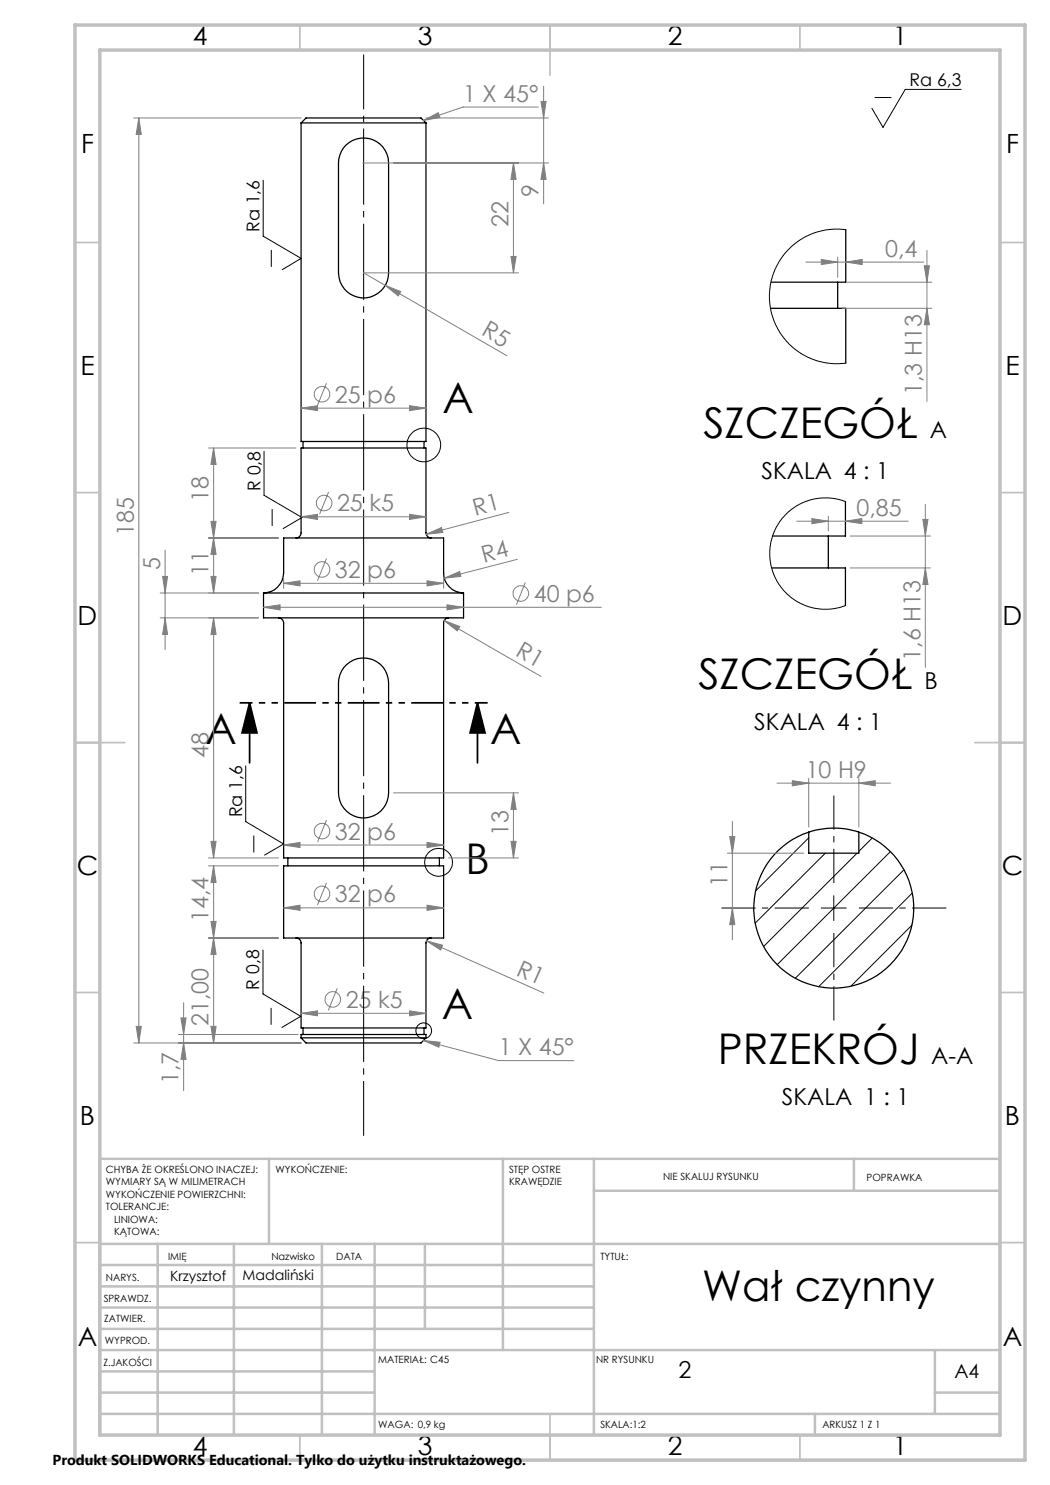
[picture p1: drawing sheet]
<svg xmlns="http://www.w3.org/2000/svg" width="210mm" height="297mm" viewBox="0 0 210 297" stroke-linecap="round" stroke-linejoin="round" font-family="sans-serif">
<g fill="none" stroke="#000" stroke-width=".25">
<path d="M60.2 24.6v63.7h25v-63.7M60.2 24.6h25M60.2 24.6l1-1h23l1 1M69.2 29a5 5 0 0 1 5.5-1 5 5 0 0 1 3 4.6v22a5 5 0 0 1-5 5 5 5 0 0 1-5-5v-22a5.3 5.3 0 0 1 1.5-3.6zM167.5 56.4v5.3M169.2 45.9v10.5h-15M154.1 61.7h15.1v10.9M60.6 88.3v1.3M84.8 88.3v1.3M52.7 118.6a4.1 4.1 0 0 0 4-4v-7h32v7a4 4 0 0 0 4 4M52.7 118.6h40M52.7 118.6v5h40v-5"/>
<path d="M59.2 107.6a1.09 1.09 0 0 0 1-1v-17h25v17a1.09 1.09 0 0 0 1 1M154.3 113.6h14.8v7.5M165.7 107.2v6.4M169.1 100.3v6.9h-14.6M55.7 123.6a1.09 1.09 0 0 1 1 1v47h32v-47a1.02 1.02 0 0 1 1-1M69.3 133a5 5 0 0 1 5.4-1 5 5 0 0 1 3 4.6v22a5 5 0 0 1-5 5 5 5 0 0 1-5-5v-22a5 5 0 0 1 1.6-3.6zM56.7 173.2h32v14.4h-32zM57.6 171.6v1.6M87.9 171.6v1.6M161.7 166.4a16 16 0 0 0-7.9 24.7 16 16 0 0 0 25.9 0 16 16 0 0 0-7.9-24.7M161.7 166.4a15.8 15.8 0 0 1 10.1 0M161.7 166.4v4.2h10.1v-4.2"/>
<path d="M59.2 187.6a1.02 1.02 0 0 1 1 1v17h25v-17a1.02 1.02 0 0 1 1-1M60.2 207.6h25M60.2 207.6v-.7h25v.7M60.2 207.6l1 1h23l1-1M60.6 205.6v1.3M84.8 205.6v1.3"/>
</g>
<g fill="none" stroke="#000" stroke-width=".2">
<path d="M175 19.5h3.2M192.2 17.9h-11.2l-4.4 7.6-2.2-3.8M52.6 36.1v11.1l7.6 4.5-3.8 2.2M54.3 50.1v3.2M169.2 45.9h-3l-3 .6-1.9 .7-2.2 1.4-2.2 2.2-1.6 2.5-1 2.6-.4 2.9 .1 2.5 .8 2.9 1.4 2.7 1.8 2.1 2.1 1.7 1.6 .8 1.6 .6 2.9 .6 3-.1M52.8 90.3v8.8l7.6 4.4-3.8 2.2M54.4 101.9v3.2M169.1 100.3l-2.3-.6-2.8-.1-2.4 .5-2.6 1.3-2 1.6-1.7 2.4-.8 1.9-.5 2.8 .2 2.9 .7 2.4 1.3 2.1 2.1 2.1 1.4 .9 1.4 .6 2.3 .6 2.9 .1 1.4-.2 1.4-.5M49.1 153.2v11.1l7.6 4.5-3.8 2.2M50.8 167.2v3.2M161.7 167.6l-10.6 10.6M165.1 170.6l-14.1 14"/>
<path d="M166.8 179.1v5M171.4 170.6l-18.7 18.7M174.4 167.6l-2.6 2.7M178.1 170.3l-22.7 22.6M180.8 174l-21.7 21.6M182.5 178.6l-18.8 18.7M52.6 190v8.8l7.5 4.5-3.7 2.2M164.3 181.6h5M182.4 185l-12.2 12.2M54.2 201.6v3.3"/>
<circle cx="84.8" cy="89" r="3.4"/>
<circle cx="87.7" cy="172.5" r="2.78"/>
<circle cx="84.7" cy="206.1" r="1.57"/>
</g>
<g fill="none" stroke="#808080" stroke-width=".2">
<path d="M108.7 17.2v23.6M26.7 23.6h33.5M27.8 23.6l.5 3.3h-1.1zM27.8 23.6v185M72.5 32.6h37.2M84.7 24.1l3-1.6 .3 1zM85.2 23.6h24.5M102.7 32.6l.5 3.3h-1zM102.7 32.6v22M107.7 21.4h-15.1l-7.9 2.7M108.2 20.3h1l-.5 3.3zM108.7 32.6l.5 3.3h-1z"/>
<path d="M72.7 54.6h31M72.7 54.6l28.7 16.6M77 57.1l3.2 1.2-.5 .9zM102.2 51.3h1l-.5 3.3zM161.2 52.4h23.5M164.3 51.9l3.2 .5-3.2 .5zM167.5 51.4v4.1M169.2 52.4l3.2-.5v1zM169.5 56.4h16.9M184.9 53.2h1l-.5 3.2zM185.4 50.1v30.2M65.3 76.6l-1.8 4.5"/>
<path d="M168.5 61.7h17.9M185.4 61.7l.5 3.2h-1zM41.7 89.6h17.5M42.7 89.6l.5 3.3h-1zM42.7 89.6v29M60.2 81.6l3.3-.5v1zM60.2 81.6h25M65.7 98.4l-1.8 4.4M81.9 81.1l3.3 .5-3.3 .5zM32 118.6h19.7M32.5 115.3h1l-.5 3.3zM33 110v19.9"/>
<path d="M41.7 107.6h14M42.2 115.3h1l-.5 3.3zM42.2 104.3h1l-.5 3.3zM42.7 107.6l.5 3.3h-1zM56.7 116.7l3.3-.5v1zM56.7 115.6v2.1M56.7 116.7h32M60.2 103.4l3.3-.5v1zM60.2 103.4h25M65.3 111.7l-1.8 4.4M81.9 102.9l3.3 .5-3.3 .5zM85.2 106.9l3.1-1.4 .3 1z"/>
<path d="M85.4 116.2l3.3 .5-3.3 .5zM88.7 115.6v2.1M88.9 115.6l3-1.3 .3 1zM101.8 102.5l-16.6 4.4M103.5 111.9l-14.6 3.7M105.1 116.5l-1.8 4.4M159.3 104.2h22.3M162.4 103.7l3.3 .5-3.3 .5zM165.7 103.2v3M169.1 104.2l3.3-.5v1zM170.1 113.6h16M170.1 107.2h16"/>
<path d="M184.6 103.9h1l-.5 3.3zM185.1 113.6l.5 3.3h-1zM185.1 100.9v32.6M32 123.6h19.7M33 123.6l.5 3.3h-1zM42.7 123.6l.5 3.3h-1zM42.7 123.6v48M52.7 121.5l3.3-.5v1zM52.7 121.5h67.6M88.8 124.1l3.2 1.2-.6 .9zM88.8 124.1l19.4 11.2M89.4 121l3.3 .5-3.3 .5z"/>
<path d="M78.7 158.6h25M102.7 158.6l.5 3.3h-1zM102.7 158.6v13M155.4 156.6h22.7M158.5 156.1l3.2 .5-3.2 .6zM161.7 155.6v9.8M171.8 156.6l3.2-.5v1.1zM171.8 155.6v9.8M41.7 171.6h14M41.7 173.2h14M42.2 168.3h1l-.5 3.3zM42.7 173.2l.5 3.3h-1z"/>
<path d="M42.7 173.2v35.4M56.7 169l3.3-.5v1zM56.7 169h32M65.3 164l-1.8 4.4M65.3 176.6l-1.8 4.4M85.4 168.5l3.3 .5-3.3 .5zM89.7 171.6h14M102.2 168.3h1l-.5 3.3zM145.5 170.6h15.3M145.9 167.3h1.1l-.5 3.3zM146.5 164.3v23.7M41.7 187.6h14"/>
<path d="M42.2 184.3h1l-.5 3.3zM42.7 187.6l.5 3.3h-1zM56.7 181.6l3.3-.6v1.1zM56.7 181.6h32M67.5 197.7l-1.8 4.4M85.3 188.2l3.2 .9-.4 .9zM85.3 188.2l23.5 10.4M85.4 181l3.3 .6-3.3 .5zM146.5 181.6l.5 3.3h-1.1zM26.7 208.6h33.5M27.2 205.3h1.1l-.5 3.3zM35.7 206.9h23.9"/>
<path d="M36.2 203.6h1l-.5 3.3zM36.7 208.6l.5 3.3h-1zM36.7 200.6v17.5M42.2 205.3h1l-.5 3.3zM60.2 202.7l3.3-.5v1zM60.2 202.7h25M81.9 202.2l3.3 .5-3.3 .5zM84.7 208.1l3.3 .4-.2 .9zM84.7 208.1l15 4h15.1"/>
<circle cx="64.4" cy="78.8" r="1.56"/>
<circle cx="64.4" cy="113.9" r="1.56"/>
<circle cx="64.8" cy="100.6" r="1.55"/>
<circle cx="104.2" cy="118.7" r="1.55"/>
<circle cx="64.4" cy="166.2" r="1.55"/>
<circle cx="64.4" cy="178.8" r="1.55"/>
<circle cx="66.6" cy="199.9" r="1.56"/>
</g>
<path d="M49.9 140.6l1.5 6h-3zM49.9 140.6v12M95.5 140.6l1.5 6h-3zM95.5 140.6v12" fill="none" stroke="#000" stroke-width=".35"/>
<path d="M166.8 176.6v-17.5M161.8 181.6h-17.5M166.8 186.6v17.5M171.8 181.6h17.5" fill="none" stroke="#000" stroke-width=".2" stroke-dasharray="15.2 1.3 1.3 1.3" stroke-dashoffset="8.4" stroke-linecap="butt"/>
<path d="M72.7 227.2v-216.3" fill="none" stroke="#000" stroke-width=".2" stroke-dasharray="15.2 1.3 1.3 1.3" stroke-dashoffset="4.3" stroke-linecap="butt"/>
<path d="M97.5 140.6h-49.6" fill="none" stroke="#000" stroke-width=".35" stroke-dasharray="6.3 1.3 1.3 1.3 1.3 1.3" stroke-dashoffset="3.8" stroke-linecap="butt"/>
<g fill="none" stroke="#c0c0c0" stroke-width=".35">
<path d="M60 5v5M110 5v10M160 5v5M15 48.5h5M200 48.5h5M15 98.5h5M200 98.5h5M15 148.5h10M195 148.5h10M15 198.5h5M200 198.5h5M15 248.5h5"/>
<path d="M200 248.5h5M60 287v5M110 282.8v9.2M160 287v5"/>
</g>
<g fill="none" stroke="#c0c0c0" stroke-width=".5">
<path d="M53.8 231.8v17M100.6 231.8v38.2M118.8 231.8v55.2M118.8 238.2h81.2M170.8 231.8v6.4M200 231.8h-180v55.2M20 248.8h180M20 257.3h98.8M20 253h98.8M31.5 248.8v38.2M46.8 248.8v38.2M64.4 248.8v38.2"/>
<path d="M74.9 248.8v38.2M85 248.8v17M20 265.8h98.8M20 261.5h98.8M20 278.5h54.6M20 274.3h54.6M20 270h180M187 278.5h13M187 270v12.8M20 282.8h180M163 282.8v4.2"/>
</g>
<path d="M15 5h190v287h-190zM20 10h180v277h-180z" fill="none" stroke="#c0c0c0" stroke-width=".7"/>
<path d="M95.5 140.6l1.5 6h-3zM49.9 140.6l1.5 6h-3z" fill="#000"/>
<g fill="#808080">
<path d="M85.2 106.9l3.1-1.4 .3 1z"/>
<path d="M88.9 115.6l3-1.3 .3 1z"/>
<path d="M77 57.1l3.2 1.2-.5 .9z"/>
<path d="M88.8 124.1l3.2 1.2-.6 .9z"/>
<path d="M85.3 188.2l3.2 .9-.4 .9z"/>
<path d="M84.7 24.1l3-1.6 .3 1zM84.7 208.1l3.3 .4-.2 .9zM56.7 169l3.3-.5v1zM85.4 168.5l3.3 .5-3.3 .5zM60.2 202.7l3.3-.5v1zM81.9 202.2l3.3 .5-3.3 .5zM52.7 121.5l3.3-.5v1zM89.4 121l3.3 .5-3.3 .5zM60.2 81.6l3.3-.5v1zM81.9 81.1l3.3 .5-3.3 .5zM60.2 103.4l3.3-.5v1zM81.9 102.9l3.3 .5-3.3 .5zM56.7 116.7l3.3-.5v1zM85.4 116.2l3.3 .5-3.3 .5zM56.7 181.6l3.3-.6v1.1zM85.4 181l3.3 .6-3.3 .5zM158.5 156.1l3.2 .5-3.2 .6zM171.8 156.6l3.2-.5v1.1zM162.4 103.7l3.3 .5-3.3 .5zM169.1 104.2l3.3-.5v1z"/>
<path d="M27.2 205.3h1.1l-.5 3.3zM27.8 23.6l.5 3.3h-1.1zM36.7 208.6l.5 3.3h-1zM36.2 203.6h1l-.5 3.3zM42.2 168.3h1l-.5 3.3zM42.7 123.6l.5 3.3h-1zM42.2 115.3h1l-.5 3.3zM42.7 107.6l.5 3.3h-1zM42.2 104.3h1l-.5 3.3zM42.7 89.6l.5 3.3h-1zM185.4 61.7l.5 3.2h-1zM184.9 53.2h1l-.5 3.2zM185.1 113.6l.5 3.3h-1zM184.6 103.9h1l-.5 3.3z"/>
<path d="M42.7 173.2l.5 3.3h-1zM42.2 184.3h1l-.5 3.3zM32.5 115.3h1l-.5 3.3zM33 123.6l.5 3.3h-1zM102.7 32.6l.5 3.3h-1zM102.2 51.3h1l-.5 3.3zM108.2 20.3h1l-.5 3.3zM108.7 32.6l.5 3.3h-1zM102.7 158.6l.5 3.3h-1zM102.2 168.3h1l-.5 3.3zM42.7 187.6l.5 3.3h-1zM42.2 205.3h1l-.5 3.3zM145.9 167.3h1.1l-.5 3.3zM146.5 181.6l.5 3.3h-1.1z"/>
<path d="M164.3 51.9l3.2 .5-3.2 .5zM169.2 52.4l3.2-.5v1z"/>
</g>
<g font-size="8.5">
<text x="88.5" y="82.7">A</text>
<text x="140.7" y="87.7">SZCZEGÓŁ</text>
<text x="139.7" y="137.8">SZCZEGÓŁ</text>
<text x="41.1" y="148.9">A</text>
<text x="98" y="148.9">A</text>
<text x="93.1" y="174.8">B</text>
<text x="88.4" y="203.9">A</text>
<text x="143.5" y="212.8">PRZEKRÓJ</text>
<text x="140.4" y="260.3">Wał czynny</text>
</g>
<g font-size="5.3">
<text x="38.5" y="8.9">4</text>
<text x="83.5" y="8.9">3</text>
<text x="133.5" y="8.9">2</text>
<text x="178.5" y="8.9">1</text>
<text x="16.2" y="30.7">F</text>
<text x="201.2" y="30.7">F</text>
<text x="16.1" y="74.9">E</text>
<text x="201.1" y="74.9">E</text>
<text x="15.5" y="124.9">D</text>
<text x="200.5" y="124.9">D</text>
<text x="15.4" y="174.9">C</text>
<text x="200.4" y="174.9">C</text>
<text x="16" y="224.9">B</text>
<text x="201" y="224.9">B</text>
<text x="15.5" y="269.2">A</text>
<text x="200.5" y="269.2">A</text>
<text x="38.5" y="290.9">4</text>
<text x="83.5" y="290.9">3</text>
<text x="133.5" y="290.9">2</text>
<text x="178.5" y="290.9">1</text>
</g>
<g font-size="4.7" fill="#808080">
<text x="92.6" y="20.4">1 X 45°</text>
<text x="107.7" y="39.5" transform="rotate(-90 107.7 39.5)">9</text>
<text x="101.7" y="45.4" transform="rotate(-90 101.7 45.4)">22</text>
<text x="177" y="51.4">0,4</text>
<text x="96.1" y="66.9" transform="rotate(30 96.1 66.9)">R5</text>
<text x="67" y="80.5">25 p6</text>
<text x="184.4" y="79" transform="rotate(-90 184.4 79)">1,3 H13</text>
<text x="41.7" y="100.3" transform="rotate(-90 41.7 100.3)">18</text>
<text x="26.8" y="107.2" transform="rotate(-90 26.8 107.2)">185</text>
<text x="67.4" y="102.3">25 k5</text>
<text x="95.1" y="103.2" transform="rotate(-15 95.1 103.2)">R1</text>
<text x="171.3" y="103.2">0,85</text>
<text x="32" y="113.9" transform="rotate(-90 32 113.9)">5</text>
<text x="96.8" y="112.6" transform="rotate(-15 96.8 112.6)">R4</text>
<text x="41.7" y="115.2" transform="rotate(-90 41.7 115.2)">11</text>
<text x="67" y="115.6">32</text>
<text x="73.5" y="115.6">p6</text>
<text x="106.7" y="120.4">40 p6</text>
<text x="102.9" y="131" transform="rotate(30 102.9 131)">R1</text>
<text x="184.1" y="132.2" transform="rotate(-90 184.1 132.2)">1,6 H13</text>
<text x="41.7" y="151.7" transform="rotate(-90 41.7 151.7)">48</text>
<text x="161.1" y="155.6">10 H9</text>
<text x="67" y="167.9">32</text>
<text x="73.5" y="168">p6</text>
<text x="101.7" y="167.2" transform="rotate(-90 101.7 167.2)">13</text>
<text x="145.5" y="177.4" transform="rotate(-90 145.5 177.4)">11</text>
<text x="41.7" y="184.5" transform="rotate(-90 41.7 184.5)">14,4</text>
<text x="67" y="180.5">32 p6</text>
<text x="103" y="194.9" transform="rotate(24 103 194.9)">R1</text>
<text x="69.1" y="201.6">25 k5</text>
<text x="41.7" y="205.3" transform="rotate(-90 41.7 205.3)">21,00</text>
<text x="99.7" y="211.1">1 X 45°</text>
<text x="35.7" y="216.8" transform="rotate(-90 35.7 216.8)">1,7</text>
</g>
<g font-size="4.7">
<text x="185.9" y="87.7">A</text>
<text x="152.3" y="95.9">SKALA 4 : 1</text>
<text x="184.9" y="137.8">B</text>
<text x="150.9" y="146">SKALA 4 : 1</text>
<text x="186.2" y="212.8">A-A</text>
<text x="156.3" y="221">SKALA 1 : 1</text>
<text x="135.7" y="275.5">2</text>
</g>
<text font-size="3.9" x="190.9" y="275.5">A4</text>
<g font-size="3.5">
<text x="181.9" y="17.1">Ra 6,3</text>
<text x="51.9" y="46.4" transform="rotate(-90 51.9 46.4)">Ra 1,6</text>
<text x="52.1" y="98.2" transform="rotate(-90 52.1 98.2)">R 0,8</text>
<text x="48.4" y="163.5" transform="rotate(-90 48.4 163.5)">Ra 1,6</text>
<text x="51.9" y="197.9" transform="rotate(-90 51.9 197.9)">R 0,8</text>
</g>
<text font-size="2.9" x="10.5" y="292.9">Produkt SOLIDWORKS Educational. Tylko do użytku instruktażowego.</text>
<g font-size="2.8">
<text x="34" y="256.1">Krzysztof</text>
<text x="48.5" y="256">Madaliński</text>
</g>
<g font-size="2">
<text x="21.2" y="234.6">CHYBA ŻE OKREŚLONO INACZEJ:</text>
<text x="21.2" y="237.1">WYMIARY SĄ W MILIMETRACH</text>
<text x="21.2" y="239.6">WYKOŃCZENIE POWIERZCHNI:</text>
<text x="55.1" y="234.6">WYKOŃCZENIE:</text>
<text x="101.8" y="234.6">STĘP OSTRE</text>
<text x="101.8" y="237.1">KRAWĘDZIE</text>
<text x="132.6" y="236">NIE SKALUJ RYSUNKU</text>
<text x="173.3" y="236.2">POPRAWKA</text>
<text x="21.2" y="242.1">TOLERANCJE:</text>
<text x="22.8" y="244.6">LINIOWA:</text>
<text x="22.8" y="247.1">KĄTOWA:</text>
<text x="33.6" y="251.9">IMIĘ</text>
<text x="54.3" y="251.9">Nazwisko</text>
<text x="67.2" y="251.9">DATA</text>
<text x="120.1" y="251.9">TYTUŁ:</text>
<text x="21.2" y="256.1">NARYS.</text>
<text x="20.7" y="260.3">SPRAWDZ.</text>
<text x="20.8" y="264.4">ZATWIER.</text>
<text x="21" y="268.8">WYPROD.</text>
<text x="20.7" y="273.1">Z.JAKOŚCI</text>
<text x="75.6" y="272.5">MATERIAŁ: C45</text>
<text x="119.2" y="272.7">NR RYSUNKU</text>
<text x="75.6" y="285.5">WAGA: 0,9 kg</text>
<text x="120.1" y="285.6">SKALA:1:2</text>
<text x="164.5" y="285.6">ARKUSZ 1 Z 1</text>
</g>
</svg>
